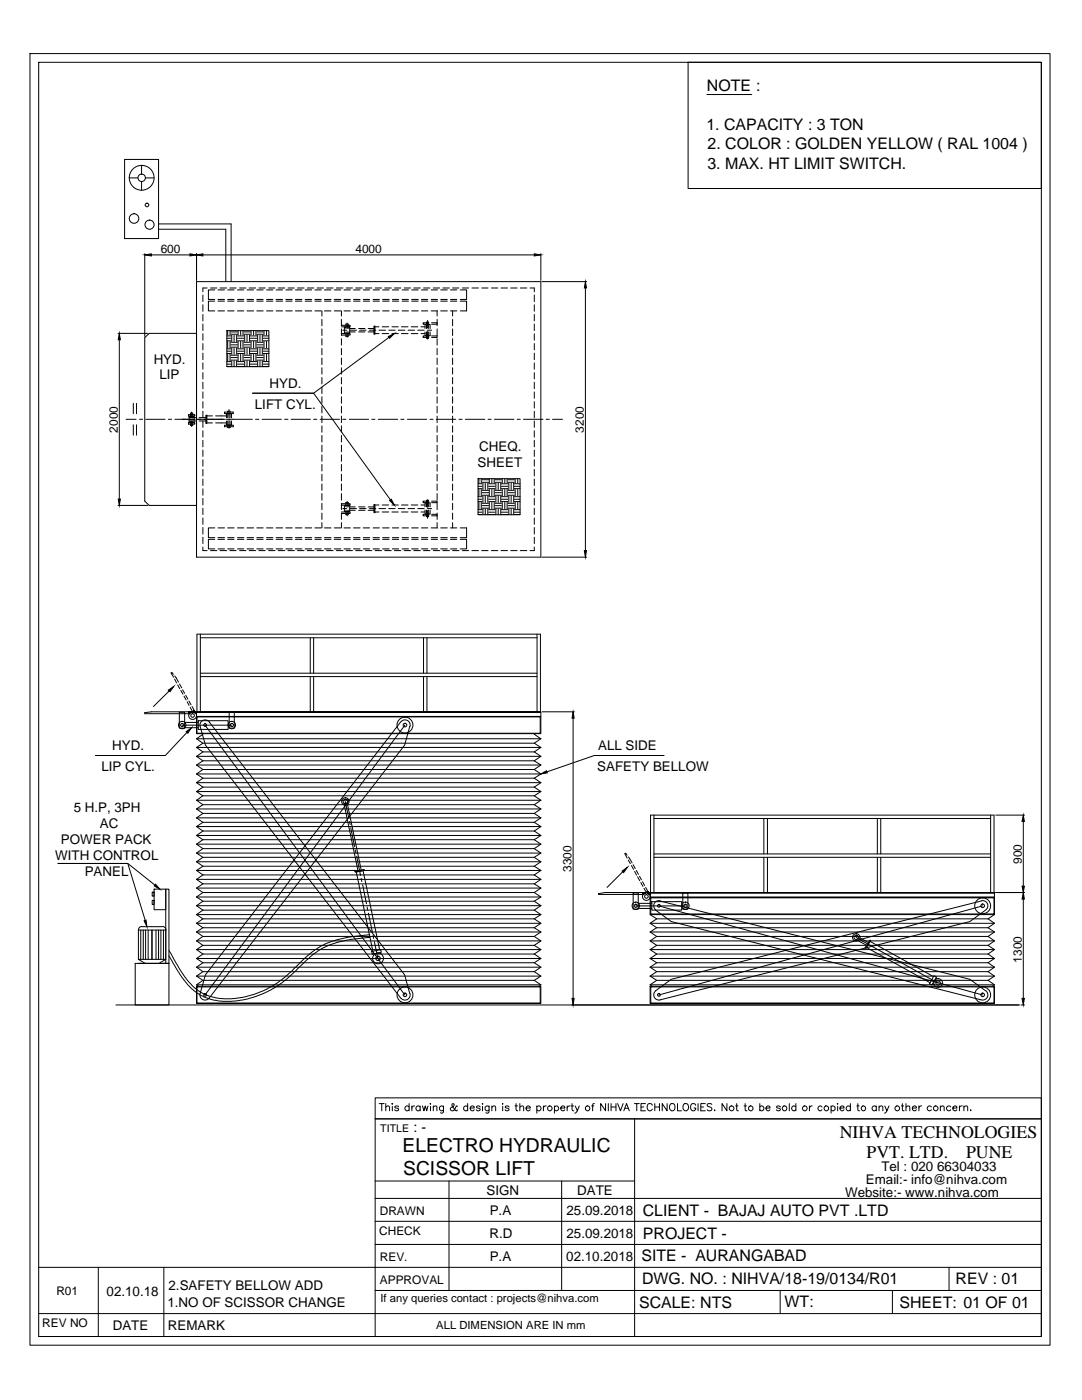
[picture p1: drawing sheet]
<svg xmlns="http://www.w3.org/2000/svg" width="216mm" height="279mm" viewBox="0 0 216 279" stroke-linecap="round" stroke-linejoin="round" font-family="sans-serif">
<!-- layer: 0 -->
<g fill="none" stroke="#000" stroke-width=".2">
<path d="M6 10.7h203.5v257.8h-203.5zM7.7 12.4h200.1v254.3h-200.1zM137.3 12.4h70.5v25.2h-70.5zM141.1 18.9h8.9M24.9 31.8h6.7v15.8h-6.7zM25.8 35.5h1.7M28.3 33v1.8M28.3 36.2v1.8M29 35.5h1.7M28.9 50.6v16.5M30.2 50.9h7.7M31.6 44.7h14.5v11.5"/>
<path d="M31.6 45.7h13.5v10.5M39.2 50.6v5.4M39.2 56.2h68.7v55h-68.7zM40.5 58.9v1.3M40.5 50.9h66.1M41.3 57.5h-.8v.7M42 57.5h1.3M42.9 57.9h-1.3v1.9h1.3M43.5 57.9h1.3M43.5 59.8h1.3M43.9 57.5h1.3M45.4 57.9h1.3"/>
<path d="M45.4 59.8h1.3M45.9 57.5h1.2M47.4 57.9h1.3M47.4 59.8h1.3M47.8 57.5h1.3M49.3 57.9h1.3M49.3 59.8h1.3M49.7 57.5h1.3M51.2 57.9h1.3M51.2 59.8h1.3M51.7 57.5h1.2M53.2 57.9h1.3"/>
<path d="M53.2 59.8h1.3M53.6 57.5h1.3M55.1 57.9h1.3M55.1 59.8h1.3M55.5 57.5h1.3M57 57.9h1.3M57 59.8h1.3M57.5 57.5h1.2M58.9 57.9h1.4M58.9 59.8h1.4M59.4 57.5h1.3M60.9 57.9h1.3"/>
<path d="M60.9 59.8h1.3M61.3 57.5h1.3M62.8 57.9h1.3M62.8 59.8h1.3M63.3 57.5h1.2M64.7 57.9h1.4M64.7 59.8h1.4M65.2 57.5h1.3M66.7 57.9h1.3M66.7 59.8h1.3M67.1 57.5h1.3M68.6 57.9h1.3"/>
<path d="M68.6 59.8h1.3M69.1 57.5h1.2M70.5 57.9h1.4M70.5 59.8h1.4M71 57.5h1.3M72.5 57.9h1.3M72.5 59.8h1.3M72.9 57.5h1.3M74.4 57.9h1.3M74.4 59.8h1.3M74.9 57.5h1.2M76.3 57.9h1.4"/>
<path d="M76.3 59.8h1.4M76.8 57.5h1.3M78.3 57.9h1.3M78.3 59.8h1.3M78.7 57.5h1.3M80.2 57.9h1.3M80.2 59.8h1.3M80.7 57.5h1.2M82.1 57.9h1.4M82.1 59.8h1.4M82.6 57.5h1.3M84.1 57.9h1.3"/>
<path d="M84.1 59.8h1.3M84.5 57.5h1.3M86 57.9h1.3M86 59.8h1.3M86.5 57.5h1.2M87.9 57.9h1.4M87.9 59.8h1.4M88.4 57.5h1.3M89.9 57.9h1.3M89.9 59.8h1.3M90.3 57.5h1.3M91.8 57.9h1.3v1.9h-1.3"/>
<path d="M92.3 57.5h1.2M94.2 57.5h1.3M96.1 57.5h1.3M98.1 57.5h1.2M100 57.5h1.3M101.9 57.5h1.3M103.8 57.5h1.3M105.8 57.5h.8v.7M106.6 58.9v1.3M107.9 50.6v5.4M108.2 56.2h8.9M116.8 57.5v52.4"/>
<path d="M23.6 66.5h5.9M23.8 67.8v31.8M28.9 67.4l.9-.9h9.4v34.4h-9.4l-.9-.9zM40.5 60.8v1.3M40.5 62.8v1.2M40.5 64.7v1.3M40.5 66.6v1.3M40.5 68.6v1.2M40.5 70.5v1.3M40.5 72.4v1.3M40.5 74.4v1.2M40.5 76.3v1.3"/>
<path d="M40.5 78.2v1.3M42.9 60.1h-1.3v1.9h1.3M43.5 60.1h1.3M43.5 62h1.3M45.3 66h8.4v7.2h-8.4zM45.3 67h.8M45.3 67.5h.8M45.3 68h.8M45.3 70.6h.8M45.3 73.1h.8M45.3 70.1h.8M45.3 72.7h.8"/>
<path d="M45.3 69.6h.8M45.3 72.2h.8M45.4 60.1h1.3M45.4 62h1.3M45.4 66v.9M45.4 68.1v1.4M45.4 70.7v1.3M45.9 66v.9M45.9 68.1v1.4M45.9 70.7v1.3M46.1 66.2h1.3M46.1 66.7h1.3"/>
<path d="M46.1 69.3h1.3M46.1 71.9h1.3M46.1 68.8h1.3M46.1 71.4h1.3M46.1 68.3h1.3M46.1 70.9h1.3M46.2 66.9v1.2M46.2 69.5v1.2M46.2 72v1.2M46.7 66.9v1.2M46.7 69.5v1.2M46.7 72v1.2"/>
<path d="M47.2 66.9v1.2M47.2 69.5v1.2M47.2 72v1.2M47.4 60.1h1.3M47.4 62h1.3M47.4 67h1.3M47.4 67.5h1.3M47.4 68h1.3M47.4 70.6h1.3M47.4 73.1h1.3M47.4 70.1h1.3M47.4 72.7h1.3"/>
<path d="M47.4 69.6h1.3M47.4 72.2h1.3M47.5 66v.9M47.5 68.1v1.4M47.5 70.7v1.3M48 66v.9M48 68.1v1.4M48 70.7v1.3M48.5 66v.9M48.5 68.1v1.4M48.5 70.7v1.3M48.7 66.2h1.2"/>
<path d="M48.7 66.7h1.2M48.7 69.3h1.2M48.7 71.9h1.2M48.7 68.8h1.2M48.7 71.4h1.2M48.7 68.3h1.2M48.7 70.9h1.2M48.8 66.9v1.2M48.8 69.5v1.2M48.8 72v1.2M49.3 60.1h1.3M49.3 62h1.3"/>
<path d="M49.3 66.9v1.2M49.3 69.5v1.2M49.3 72v1.2M49.8 66.9v1.2M49.8 69.5v1.2M49.8 72v1.2M49.9 67h1.3M49.9 67.5h1.3M49.9 68h1.3M49.9 70.6h1.3M49.9 73.1h1.3M49.9 70.1h1.3"/>
<path d="M49.9 72.7h1.3M49.9 69.6h1.3M49.9 72.2h1.3M50.1 66v.9M50.1 68.1v1.4M50.1 70.7v1.3M50.6 66v.9M50.6 68.1v1.4M50.6 70.7v1.3M51.1 66v.9M51.1 68.1v1.4M51.1 70.7v1.3"/>
<path d="M51.2 60.1h1.3M51.2 62h1.3M51.2 66.2h1.3M51.2 66.7h1.3M51.2 69.3h1.3M51.2 71.9h1.3M51.2 68.8h1.3M51.2 71.4h1.3M51.2 68.3h1.3M51.2 70.9h1.3M51.4 66.9v1.2M51.4 69.5v1.2"/>
<path d="M51.4 72v1.2M51.9 66.9v1.2M51.9 69.5v1.2M51.9 72v1.2M52.3 66.9v1.2M52.3 69.5v1.2M52.3 72v1.2M52.5 67h1.2M52.5 67.5h1.2M52.5 68h1.2M52.5 70.6h1.2M52.5 73.1h1.2"/>
<path d="M52.5 70.1h1.2M52.5 72.7h1.2M52.5 69.6h1.2M52.5 72.2h1.2M52.7 66v.9M52.7 68.1v1.4M52.7 70.7v1.3M53.2 60.1h1.3M53.2 62h1.3M53.2 66v.9M53.2 68.1v1.4M53.2 70.7v1.3"/>
<path d="M55.1 60.1h1.3M55.1 62h1.3M57 60.1h1.3M57 62h1.3M58.9 60.1h1.4M58.9 62h1.4M60.9 60.1h1.3M60.9 62h1.3M62.8 60.1h1.3M62.8 62h1.3M64.2 62v1.1M64.2 63.7v1.3"/>
<path d="M64.2 65.6v1.4M64.2 67.6v1.3M64.2 69.5v1.3M64.2 71.4v1.4M64.2 73.4v1.3M64.2 75.3v1.3M64.2 77.2v1.4M64.2 79.2v1.3M64.7 60.1h1.4M64.7 62h1.4M66.7 60.1h1.3M66.7 62h1.3"/>
<path d="M68.1 64.9h1.8v.3h-1.8M68.1 66.6h1.8v.3h-1.8M68.1 62v1.1M68.1 63.7v1.3M68.1 65.6v1.4M68.1 67.6v1.3M68.1 69.5v1.3M68.1 71.4v1.4M68.1 73.4v1.3M68.1 75.3v1.3M68.1 77.2v1.4M68.1 79.2v1.3"/>
<path d="M68.4 65.9h.8M68.6 60.1h1.3M68.6 62h1.3M68.7 65.3h1.1v1.2h-1.1zM69 65.6v-.9h.5v.9M69 66.2v.9h.5v-.9M69.3 64.5v1.1M69.3 66.2v1.1M69.8 66.2h1.1M69.8 65.6h1.1M69.8 65.9h1.3M70.5 60.1h1.4"/>
<path d="M70.5 62h1.4M71.6 66.2h1.2M71.6 65.6h1.2M71.8 65.9h1.2M72.5 60.1h1.3M72.5 62h1.3M73.5 66.2h1.1M73.5 65.6h1.1M73.7 65.9h1.3M74.4 60.1h1.3M74.4 62h1.3M74.6 65.1h.2v1.6h-.2z"/>
<path d="M74.8 65.2h.8M74.8 66.6h.8M75.6 65.9h1.3M76.3 65.2h1.3M76.3 66.6h1.3M76.3 60.1h1.4M76.3 62h1.4M77.6 65.9h1.2M77.6 67.3l-15 11.2h-12.2h12.2l15.3 21.3M78.2 65.2h1.3M78.2 66.6h1.3M78.3 60.1h1.3"/>
<path d="M78.3 62h1.3M79.5 65.9h1.3M80.1 65.2h1.3M80.1 66.6h1.3M80.2 60.1h1.3M80.2 62h1.3M81.4 65.9h1.3M82.1 65.2h1.3M82.1 66.6h1.3M82.1 60.1h1.4M82.1 62h1.4M83.4 65.9h1.2"/>
<path d="M84 65.2h.8M84 66.6h.8M84.1 60.1h1.3M84.1 62h1.3M84.8 65.6v-.8h1v.8M84.8 66.2v.8h1v-.8M85.1 65.6v-1.3h.4v1.3M85.1 66.2v1.3h.4v-1.3M85.3 65.9h.8M85.3 64v1.5M85.3 66.2v1.5M85.5 64.4h-1.1v.3h1.1"/>
<path d="M85.5 67h-1.1v.3h1.1M86 60.1h1.3M86 62h1.3M86.1 64.4h1.1v.3h-1.1M86.1 67h1.1v.3h-1.1M87.2 62v1.1M87.2 63.7v1.3M87.2 65.6v1.4M87.2 67.6v1.3M87.2 69.5v1.3M87.2 71.4v1.4M87.2 73.4v1.3"/>
<path d="M87.2 75.3v1.3M87.2 77.2v1.4M87.2 79.2v1.3M87.9 60.1h1.4M87.9 62h1.4M89.9 60.1h1.3M89.9 62h1.3M90.3 62v1.1M90.3 63.7v1.3M90.3 65.6v1.4M90.3 67.6v1.3M90.3 69.5v1.3"/>
<path d="M90.3 71.4v1.4M90.3 73.4v1.3M90.3 75.3v1.3M90.3 77.2v1.4M90.3 79.2v1.3M91.8 60.1h1.3v1.9h-1.3M106.6 60.8v1.3M106.6 62.8v1.2M106.6 64.7v1.3M106.6 66.6v1.3M106.6 68.6v1.2M106.6 70.5v1.3"/>
<path d="M106.6 72.4v1.3M106.6 74.4v1.2M106.6 76.3v1.3M106.6 78.2v1.3M25.2 83.7h1.9M26.6 80.5v2.1M26.6 84.8v2.1M27.2 80.5v2.1M27.2 84.8v2.1M27.8 83.7h.7M29.1 83.7h3.8M33.6 83.7h.7"/>
<path d="M34.9 83.7h4.1M37.6 82.7h1.3v.3h-1.3zM37.6 84.4h1.3v.3h-1.3zM37.7 83.1h1v1.2h-1zM37.7 84h1.4M37.7 83.3h1.4M38 83.4v-.9h.5v.9M38 84v.9h.5v-.9M38.2 82.2v1.1M38.2 84v1.1M39.2 83.7h5.8M39.7 84h1.4"/>
<path d="M39.7 83.3h1.4M40.5 80.2v1.2M40.5 82.1v1.3M40.5 84v1.3M40.5 86v1.2M40.5 87.9v1.3M40.5 89.8v1.3M40.5 91.8v1.2M40.5 93.7v1.3M40.5 95.6v1.3M40.5 97.6v1.2M40.5 99.5v1.3"/>
<path d="M41.1 82.9h.2v1.6h-.2zM41.3 83h1.1M41.3 84.4h1.1M43 83h2.2M43 84.4h2.2M44.8 82.2h1.7v.3h-1.7zM44.8 84.9h1.7v.3h-1.7zM44.8 82.2v.3M44.8 84.9v.3M45.2 83.4v-.8h1v.8M45.2 84v.8h1v-.8M45.2 83.7h5.1"/>
<path d="M45.4 83.4v-1.3h.5v1.3M45.4 84v1.3h.5v-1.3M45.7 81.7v1.6M45.7 83.9v1.6M51 83.7h.7M52.3 83.7h3.8M56.8 83.7h.7M58.1 83.7h3.8M62.6 83.7h.6M63.9 83.7h3.8M64.2 81.1v1.3M64.2 83v1.4"/>
<path d="M64.2 85v1.3M64.2 86.9v1.3M64.2 88.8v1.4M64.2 90.8v1.3M64.2 92.7v1.3M64.2 94.6v1.4M64.2 96.6v1.3M64.2 98.5v1.3M68.1 81.1v1.3M68.1 83v1.4M68.1 85v1.3M68.1 86.9v1.3"/>
<path d="M68.1 88.8v1.4M68.1 90.8v1.3M68.1 92.7v1.3M68.1 94.6v1.4M68.1 96.6v1.3M68.1 98.5v1.3M68.4 83.7h.6M69.7 83.7h3.8M74.2 83.7h.6M75.5 83.7h3.8M80 83.7h.6M81.3 83.7h3.8"/>
<path d="M85.3 99.7v1.5M85.8 83.7h.6M87.1 83.7h3.8M87.2 81.1v1.3M87.2 83v1.4M87.2 85v1.3M87.2 86.9v1.3M87.2 88.8v1.4M87.2 90.8v1.3M87.2 92.7v1.3M87.2 94.6v1.4M87.2 96.6v1.3"/>
<path d="M87.2 98.5v1.3M90.3 81.1v1.3M90.3 83v1.4M90.3 85v1.3M90.3 86.9v1.3M90.3 88.8v1.4M90.3 90.8v1.3M90.3 92.7v1.3M90.3 94.6v1.4M90.3 96.6v1.3M90.3 98.5v1.3M91.6 83.7h.6"/>
<path d="M92.9 83.7h3.8M95.4 95.5h8.4v7.2h-8.4zM95.4 97.5h.8M95.4 97.1h.8M95.4 99.6h.8M95.4 96.5h.8M95.4 99.1h.8M95.6 95.5v.9M95.6 97.7v1.3M96 95.5v.9M96 97.7v1.3M96.2 96.3h1.3"/>
<path d="M96.2 98.8h1.3M96.2 95.7h1.3M96.2 98.3h1.3M96.2 97.9h1.3M96.4 96.4v1.3M96.4 99v1.3M96.8 96.4v1.3M96.8 99v1.3M97.3 96.4v1.3M97.3 99v1.3M97.4 83.7h.6M97.5 97.5h1.3"/>
<path d="M97.5 97.1h1.3M97.5 99.6h1.3M97.5 96.5h1.3M97.5 99.1h1.3M97.6 95.5v.9M97.6 97.7v1.3M98.1 95.5v.9M98.1 97.7v1.3M98.6 95.5v.9M98.6 97.7v1.3M98.7 83.7h3.8M98.8 96.3h1.2"/>
<path d="M98.8 98.8h1.2M98.8 95.7h1.2M98.8 98.3h1.2M98.8 97.9h1.2M98.9 96.4v1.3M98.9 99v1.3M99.4 96.4v1.3M99.4 99v1.3M99.9 96.4v1.3M99.9 99v1.3M100 97.5h1.4M100 97.1h1.4"/>
<path d="M100 99.6h1.4M100 96.5h1.4M100 99.1h1.4M100.2 95.5v.9M100.2 97.7v1.3M100.7 95.5v.9M100.7 97.7v1.3M101.2 95.5v.9M101.2 97.7v1.3M101.4 96.3h1.2M101.4 98.8h1.2M101.4 95.7h1.2"/>
<path d="M101.4 98.3h1.2M101.4 97.9h1.2M101.5 96.4v1.3M101.5 99v1.3M102 96.4v1.3M102 99v1.3M102.5 96.4v1.3M102.5 99v1.3M102.6 97.5h1.2M102.6 97.1h1.2M102.6 99.6h1.2M102.6 96.5h1.2"/>
<path d="M102.6 99.1h1.2M102.8 95.5v.9M102.8 97.7v1.3M103.2 83.7h.6M103.3 95.5v.9M103.3 97.7v1.3M104.5 83.7h3.8M106.6 80.2v1.2M106.6 82.1v1.3M106.6 84v1.3M106.6 86v1.2M106.6 87.9v1.3"/>
<path d="M106.6 89.8v1.3M106.6 91.8v1.2M106.6 93.7v1.3M106.6 95.6v1.3M106.6 97.6v1.2M106.6 99.5v1.3M109 83.7h.6M110.3 83.7h1.9M23.6 100.9h5.9M40.5 101.4v1.3M40.5 103.4v1.2M40.5 105.3v1.3"/>
<path d="M40.5 107.2v1.3M40.5 109.2v.7h.8M42 109.9h1.3M42.9 107.6h-1.3v1.9h1.3M42.9 105.4h-1.3v1.9h1.3M43.5 109.5h1.3M43.5 107.6h1.3M43.5 107.3h1.3M43.5 105.4h1.3M43.9 109.9h1.3M45.4 109.5h1.3M45.4 107.6h1.3"/>
<path d="M45.4 107.3h1.3M45.4 105.4h1.3M45.9 109.9h1.2M47.4 109.5h1.3M47.4 107.6h1.3M47.4 107.3h1.3M47.4 105.4h1.3M47.8 109.9h1.3M49.3 109.5h1.3M49.3 107.6h1.3M49.3 107.3h1.3M49.3 105.4h1.3"/>
<path d="M49.7 109.9h1.3M51.2 109.5h1.3M51.2 107.6h1.3M51.2 107.3h1.3M51.2 105.4h1.3M51.7 109.9h1.2M53.2 109.5h1.3M53.2 107.6h1.3M53.2 107.3h1.3M53.2 105.4h1.3M53.6 109.9h1.3M55.1 109.5h1.3"/>
<path d="M55.1 107.6h1.3M55.1 107.3h1.3M55.1 105.4h1.3M55.5 109.9h1.3M57 109.5h1.3M57 107.6h1.3M57 107.3h1.3M57 105.4h1.3M57.5 109.9h1.2M58.9 109.5h1.4M58.9 107.6h1.4M58.9 107.3h1.4"/>
<path d="M58.9 105.4h1.4M59.4 109.9h1.3M60.9 109.5h1.3M60.9 107.6h1.3M60.9 107.3h1.3M60.9 105.4h1.3M61.3 109.9h1.3M62.8 109.5h1.3M62.8 107.6h1.3M62.8 107.3h1.3M62.8 105.4h1.3M63.3 109.9h1.2"/>
<path d="M64.2 100.4v1.3M64.2 102.4v1.3M64.2 104.3v1.1M64.7 109.5h1.4M64.7 107.6h1.4M64.7 107.3h1.4M64.7 105.4h1.4M65.2 109.9h1.3M66.7 109.5h1.3M66.7 107.6h1.3M66.7 107.3h1.3M66.7 105.4h1.3"/>
<path d="M67.1 109.9h1.3M68.1 102.2h1.8v.3h-1.8M68.1 100.5h1.8v.3h-1.8M68.1 100.4v1.3M68.1 102.4v1.3M68.1 104.3v1.1M68.4 101.5h.8M68.6 109.5h1.3M68.6 107.6h1.3M68.6 107.3h1.3M68.6 105.4h1.3M68.7 100.9h1.1v1.2h-1.1z"/>
<path d="M69 101.2v-.9h.5v.9M69 101.8v.9h.5v-.9M69.1 109.9h1.2M69.3 100.1v1.1M69.3 101.8v1.1M69.8 101.2h1.1M69.8 101.8h1.1M69.8 101.5h1.3M70.5 109.5h1.4M70.5 107.6h1.4M70.5 107.3h1.4M70.5 105.4h1.4"/>
<path d="M71 109.9h1.3M71.6 101.2h1.2M71.6 101.8h1.2M71.8 101.5h1.2M72.5 109.5h1.3M72.5 107.6h1.3M72.5 107.3h1.3M72.5 105.4h1.3M72.9 109.9h1.3M73.5 101.2h1.1M73.5 101.8h1.1M73.7 101.5h1.3"/>
<path d="M74.4 109.5h1.3M74.4 107.6h1.3M74.4 107.3h1.3M74.4 105.4h1.3M74.6 100.7h.2v1.6h-.2zM74.8 102.2h.8M74.8 100.8h.8M74.9 109.9h1.2M75.6 101.5h1.3M76.3 102.2h1.3M76.3 100.8h1.3M76.3 109.5h1.4"/>
<path d="M76.3 107.6h1.4M76.3 107.3h1.4M76.3 105.4h1.4M76.8 109.9h1.3M77.6 101.5h1.2M78.2 102.2h1.3M78.2 100.8h1.3M78.3 109.5h1.3M78.3 107.6h1.3M78.3 107.3h1.3M78.3 105.4h1.3M78.7 109.9h1.3"/>
<path d="M79.5 101.5h1.3M80.1 102.2h1.3M80.1 100.8h1.3M80.2 109.5h1.3M80.2 107.6h1.3M80.2 107.3h1.3M80.2 105.4h1.3M80.7 109.9h1.2M81.4 101.5h1.3M82.1 102.2h1.3M82.1 100.8h1.3M82.1 109.5h1.4"/>
<path d="M82.1 107.6h1.4M82.1 107.3h1.4M82.1 105.4h1.4M82.6 109.9h1.3M83.4 101.5h1.2M84 102.2h.8M84 100.8h.8M84.1 109.5h1.3M84.1 107.6h1.3M84.1 107.3h1.3M84.1 105.4h1.3M84.5 109.9h1.3"/>
<path d="M84.8 101.8v.8h1v-.8M84.8 101.2v-.8h1v.8M85.1 101.2v-1.3h.4v1.3M85.1 101.8v1.3h.4v-1.3M85.3 101.5h.8M85.3 101.9v1.5M85.5 102.6h-1.1v.3h1.1M85.5 100h-1.1v.3h1.1M86 109.5h1.3M86 107.6h1.3M86 107.3h1.3M86 105.4h1.3"/>
<path d="M86.1 102.6h1.1v.3h-1.1M86.1 100h1.1v.3h-1.1M86.5 109.9h1.2M87.2 100.4v1.3M87.2 102.4v1.3M87.2 104.3v1.1M87.9 109.5h1.4M87.9 107.6h1.4M87.9 107.3h1.4M87.9 105.4h1.4M88.4 109.9h1.3M89.9 109.5h1.3"/>
<path d="M89.9 107.6h1.3M89.9 107.3h1.3M89.9 105.4h1.3M90.3 109.9h1.3M90.3 100.4v1.3M90.3 102.4v1.3M90.3 104.3v1.1M91.8 107.6h1.3v1.9h-1.3M91.8 105.4h1.3v1.9h-1.3M92.3 109.9h1.2M94.2 109.9h1.3M95.4 100.1h.8"/>
<path d="M95.4 102.7h.8M95.4 102.2h.8M95.4 101.7h.8M95.6 100.3v1.2M96 100.3v1.2M96.1 109.9h1.3M96.2 101.4h1.3M96.2 100.9h1.3M96.2 100.4h1.3M96.4 101.5v1.2M96.8 101.5v1.2M97.3 101.5v1.2"/>
<path d="M97.5 100.1h1.3M97.5 102.7h1.3M97.5 102.2h1.3M97.5 101.7h1.3M97.6 100.3v1.2M98.1 109.9h1.2M98.1 100.3v1.2M98.6 100.3v1.2M98.8 101.4h1.2M98.8 100.9h1.2M98.8 100.4h1.2M98.9 101.5v1.2"/>
<path d="M99.4 101.5v1.2M99.9 101.5v1.2M100 109.9h1.3M100 100.1h1.4M100 102.7h1.4M100 102.2h1.4M100 101.7h1.4M100.2 100.3v1.2M100.7 100.3v1.2M101.2 100.3v1.2M101.4 101.4h1.2M101.4 100.9h1.2"/>
<path d="M101.4 100.4h1.2M101.5 101.5v1.2M101.9 109.9h1.3M102 101.5v1.2M102.5 101.5v1.2M102.6 100.1h1.2M102.6 102.7h1.2M102.6 102.2h1.2M102.6 101.7h1.2M102.8 100.3v1.2M103.3 100.3v1.2M103.8 109.9h1.3"/>
<path d="M106.6 101.4v1.3M106.6 103.4v1.2M106.6 105.3v1.3M106.6 107.2v1.3M106.6 109.2v.7h-.8M108.2 111.2h8.9M33.8 137.9l-3.2 3.1M34.6 134.6l-.3-.4-.2 .1 .5 .9M34.9 134.9l.7 1.2M34.9 135.5l.3 .8M35.4 136.7l.5 .7M35.8 136.5l.5 .8"/>
<path d="M36.1 137.8l.4 .7M36.4 137.7l.4 .7M36.7 138.9l.4 .8M37.1 138.8l.4 .7M37.7 139.9l.4 .8M40 126.6v15.5M40 127.3h67.2M40 134.4h67.2M40 135h67.2M61.9 127.3v7.1M61.9 135v7.1M62.6 127.3v7.1"/>
<path d="M62.6 135v7.1M84.5 127.3v7.1M84.5 135v7.1M85.2 127.3v7.1M85.2 135v7.1M107.2 126.6v15.5M35.8 142.1h1v3.2h-1zM36.3 144.7h9.9M36.8 145.2h2.8M36.8 144.2h2.8M37.3 146.2l-4.3 4.6h-14M37.4 140.1l.3 .7"/>
<path d="M37.7 142.1h.1M37.7 142.1h.2zM37.7 142.2l.2-.1zM37.7 142.3l.3-.2zM37.7 142.4h.1M37.7 142.1v.3M37.8 142.3l-.1 .1M37.8 142.4h-.1M37.9 141.2l.6 .9M38 142.1h.2h-.2M38.1 142.1h.1zM38.1 142.1h.1"/>
<path d="M38.1 142.1l-.4 .2M38.1 142.1h-.1M38.1 142.1l-.2 .1M38.2 142.1h.2M38.3 141l.5 .8M38.4 142.1h.1M38.5 142.1h.1M38.6 142.1h-8.4l-1.3 .1v.2h8.8M38.6 142.1l-.1-.1 .4 .1M38.7 141.9l.2 .2M38.7 142.1l.3 .1M38.7 141.9h.1z"/>
<path d="M38.8 141.8l-.1 .1M38.8 141.8l-.3 .3M38.8 142.1l.2 .1zM38.8 142.2h.2h-.2M38.9 142.2h.1h-.1M38.9 142.2h.1M39 142.2h.1M39 142.3h.1M39 142.3l.1 .1M39.2 143h68.7v3.4h-68.7zM39.2 142.1h68.7v.9h-68.7zM39.2 142.1h68.7z"/>
<path d="M39.2 154.5l1.3 .8M39.2 156.2l1.3 .9M39.2 158l1.3 .8M39.2 159.7l1.3 .9M39.2 147.4l1.3 .9M39.2 149.2l1.3 .9M39.2 150.9l1.3 .9M39.2 152.7l1.3 .9M39.2 147.4h68.7M39.2 149.2h68.7M39.2 150.9h68.7M39.2 152.7h68.7"/>
<path d="M39.2 154.5h68.7M39.2 156.2h68.7M39.2 158h68.7M39.2 159.7h68.7M39.3 143.1h68.5v3.2h-68.5zM39.3 142.1v-15.5h68.5v15.5M39.6 143.8h5.9v1.8h-5.9zM39.9 145a1.03 1.03 0 0 1 .6-1.2 1.03 1.03 0 0 1 1.3 .3l38.9 50.4 1.1 3.8M39.9 145l1.1 3.7 38.9 50.5M40.5 155.3l-1.3 .9M40.5 157.1l-1.3 .9M40.5 158.8l-1.3 .9"/>
<path d="M40.5 146.5l-1.3 .9M40.5 148.3l-1.3 .9M40.5 150.1l-1.3 .8M40.5 151.8l-1.3 .9M40.5 153.6l-1.3 .9M40.5 148.3h66.1M40.5 150.1h66.1M40.5 151.8h66.1M40.5 153.6h66.1M40.5 155.3h66.1M40.5 157.1h66.1M40.5 158.8h66.1"/>
<path d="M40.9 144.7l39.9 53.9M45.7 142.1h1.1v3.2h-1.1zM68.9 160l.7 3.3M69.1 159.6h.1M79.9 144.1l-38.9 50.4-1.1 3.8M80 144.1a1.04 1.04 0 0 1 1.3-.3 1.04 1.04 0 0 1 .5 1.2M80.8 144.7l-39.9 53.9M81.8 145l-1.1 3.7-38.9 50.5a1.04 1.04 0 0 1-1.3 .3 1.04 1.04 0 0 1-.6-1.2M106.6 155.3l1.3 .9M106.6 157.1l1.3 .9M106.6 158.8l1.3 .9M106.6 148.3l1.3 .9"/>
<path d="M106.6 150.1l1.3 .8M106.6 151.8l1.3 .9M106.6 153.6l1.3 .9M106.8 146.4l-.2 .1 1.3 .9M107.9 154.5l-1.3 .8M107.9 156.2l-1.3 .9M107.9 158l-1.3 .8M107.9 159.7l-1.3 .9M107.9 147.4l-1.3 .9M107.9 149.2l-1.3 .9M107.9 150.9l-1.3 .9M107.9 152.7l-1.3 .9"/>
<path d="M108.2 142.1h6.4M114.4 143.3v55.9M132.5 150.8h-13.9l-9.5 3.2M30.4 178h.3v.8h-.3zM30.4 179.7h.3v.8h-.3zM30.7 177.4h2.4v4.2h-2.4zM30.9 176.6l-5.4-4.3h-13.9h13.9l3.5 11.4M33.1 177.4h.6v14.9h-.6zM39.2 168.5l1.3 .9M39.2 170.3l1.3 .8M39.2 172l1.3 .9M39.2 173.7l1.3 .9"/>
<path d="M39.2 175.5l1.3 .9M39.2 177.2l1.3 .9M39.2 179l1.3 .9M39.2 161.4l1.3 .9M39.2 163.2l1.3 .9M39.2 165l1.3 .8M39.2 166.7l1.3 .9M39.2 161.4h68.7M39.2 163.2h68.7M39.2 165h68.7M39.2 166.7h68.7M39.2 168.5h68.7"/>
<path d="M39.2 170.3h68.7M39.2 172h68.7M39.2 173.7h68.7M39.2 175.5h68.7M39.2 177.2h68.7M39.2 179h68.7M40.5 169.4l-1.3 .9M40.5 171.1l-1.3 .9M40.5 172.9l-1.3 .8M40.5 174.6l-1.3 .9M40.5 176.4l-1.3 .8M40.5 178.1l-1.3 .9"/>
<path d="M40.5 179.9l-1.3 .8M40.5 160.6l-1.3 .8M40.5 162.3l-1.3 .9M40.5 164.1l-1.3 .9M40.5 165.8l-1.3 .9M40.5 167.6l-1.3 .9M40.5 178.1h66.1M40.5 171.1h66.1M40.5 160.6h66.1M40.5 162.3h66.1M40.5 164.1h66.1M40.5 165.8h66.1"/>
<path d="M40.5 167.6h66.1M40.5 169.4h66.1M40.5 172.9h66.1M40.5 174.6h66.1M40.5 176.4h66.1M40.5 179.9h66.1M68.6 160.3l2.8 13.5M69.3 160.2l2.8 13.4M69.7 163.9l.2 .7M70 165.2l.8 3.8M70.8 173.9l1.9-.4v.2l-1.8 .4zM70.9 169.6l.1 .7"/>
<path d="M71.2 170.9l.7 3.8M72.1 175.3l.1 .6M72.4 176.6l.7 3.8M106.6 169.4l1.3 .9M106.6 171.1l1.3 .9M106.6 172.9l1.3 .8M106.6 174.6l1.3 .9M106.6 176.4l1.3 .8M106.6 178.1l1.3 .9M106.6 179.9l1.3 .8M106.6 160.6l1.3 .8M106.6 162.3l1.3 .9"/>
<path d="M106.6 164.1l1.3 .9M106.6 165.8l1.3 .9M106.6 167.6l1.3 .9M107.9 168.5l-1.3 .9M107.9 170.3l-1.3 .8M107.9 172l-1.3 .9M107.9 173.7l-1.3 .9M107.9 175.5l-1.3 .9M107.9 177.2l-1.3 .9M107.9 179l-1.3 .9M107.9 161.4l-1.3 .9M107.9 163.2l-1.3 .9"/>
<path d="M107.9 165l-1.3 .8M107.9 166.7l-1.3 .9M124.3 174l-3.2 3.1M125.1 170.7l-.2-.4-.2 .1 .5 .9M125.4 171.6l.4 .8M125.4 171l.7 1.2M126 172.7l.4 .8M126.3 178.2h1.1v3.2h-1.1zM126.3 172.6l.5 .7M126.6 173.9l.4 .8M127 173.7l.4 .8M127.2 175l.4 .8"/>
<path d="M127.6 174.9l.4 .7M127.9 176.1l.4 .8M128.2 176l.4 .7M128.3 178.1h.1M128.3 178.5h.1M128.3 178.1v.4M128.3 178.2h.1M128.3 178.4v.1M128.4 178.1l-.1 .2zM128.4 178.4l-.1 .1 .3-.4-.3 .4M128.4 178.4l-.1 .1M128.5 178.1l-.2 .2z"/>
<path d="M128.5 178.1l-.2 .3zM128.5 177.3l.5 .8M128.5 178.3l.2-.2zM128.6 178.2l.1-.1zM128.6 178.1l-.2 .2M128.6 178.1l-.1 .2M128.7 178.2h.1M128.8 178.2h.1M128.8 178.1h.1M128.8 177.1l.5 .9M129 178.1h.1M129 178.1l.5 .2z"/>
<path d="M129 178.1l.5 .2M129 178.1l.4 .1M129 178.1l.5 .1zM129.1 178l.3 .2zM129.1 178.1l.3 .1zM129.1 178.1h-8.4l-1.3 .2v.2h8.9M129.1 178l.3 .1M129.2 178l.2 .1-.2-.1M129.2 178h.1zM129.2 178.2l.3 .1M129.3 178h.1M129.3 178.2l.2 .1"/>
<path d="M129.3 178l-.3 .1M129.3 178.3h.2M129.4 178.3h.1M129.5 178.3h.1M129.5 178.3l.1 .1M129.6 178.4v.1M129.6 178.5h.1M129.7 179.1h68.7v3.4h-68.7zM129.7 178.2h68.7v.9h-68.7zM129.7 178.1l68.7 .1zM129.8 178.1v-15.4h68.5v15.4M129.9 179.2h68.4v3.2h-68.4z"/>
<path d="M130.1 179.9h5.9v1.7h-5.9zM130.5 162.7v15.4M130.5 163.4h67.2M130.5 170.4h67.2M130.5 171.1h67.2M131.7 179.8l61.8 15.6 3.2 2.3M131.8 179.8a1.07 1.07 0 0 0-1.3 .5 1.07 1.07 0 0 0 .3 1.3l3.2 2.3 61.8 15.6M136.2 178.2h1.1v3.2h-1.1zM152.4 163.4v7M152.4 171.1v7M153.1 163.4v7M153.1 171.1v7"/>
<path d="M175.1 163.4v7M175.1 171.1v7M175.7 163.4v7M175.7 171.1v7M195.8 179.8l-61.8 15.6-3.2 2.3M195.8 179.8a1.04 1.04 0 0 1 1.2 .5 1.04 1.04 0 0 1-.3 1.3M197.7 162.7v15.4M198.7 178.1h5.7M198.7 162.7h5.7M204.2 163.9v13M204.2 179.4v19.8M27 192.3h6.7v8.3h-6.7z"/>
<path d="M27.6 192.3h5.5M27.6 185.6v5.9M27.6 185.6h5.5v5.9M27.6 191.5h5.5M27.6 191.5l1.4 .8M28.1 185.6v5.9M28.3 184.9h4.1M28.3 184.9a.7 .7 0 0 0-.7 .7M28.6 185.6v5.9M29.1 185.6v5.9M29.6 185.6v5.9M30.3 185.6v5.9"/>
<path d="M31.1 185.6v5.9M31.6 185.6v5.9M32.1 185.6v5.9M32.4 184.9a.7 .7 0 0 1 .7 .7M32.6 185.6v5.9M33.1 191.5l-1.4 .8M39.2 196.8h68.7v3.5h-68.7zM39.2 182.5l1.3 .9M39.2 184.3l1.3 .9M39.2 186l1.3 .9M39.2 187.8l1.3 .9M39.2 189.5l1.3 .9"/>
<path d="M39.2 191.3l1.3 .8M39.2 193l1.3 .9M39.2 194.8l1.3 .9M39.2 196.5l.4 .3M39.2 180.7l1.3 .9M39.2 180.7h68.7M39.2 182.5h68.7M39.2 184.3h68.7M39.2 186h68.7M39.2 187.8h68.7M39.2 189.5h68.7M39.2 191.3h68.7"/>
<path d="M39.2 193h68.7M39.2 194.8h68.7M39.2 196.5h68.7M39.3 197h68.5v3.2h-68.5zM40.5 183.4l-1.3 .9M40.5 185.2l-1.3 .8M40.5 186.9l-1.3 .9M40.5 188.7l-1.3 .8M40.5 190.4l-1.3 .9M40.5 192.1l-1.3 .9M40.5 193.9l-1.3 .9M40.5 195.7l-1.3 .8"/>
<path d="M40.5 181.6l-1.3 .9M40.5 181.6h66.1M40.5 183.4h66.1M40.5 185.2h66.1M40.5 186.9h66.1M40.5 188.7h66.1M40.5 190.4h66.1M40.5 192.1h66.1M40.5 193.9h66.1M40.5 195.7h66.1M73.3 181l.1 .6M73.5 182.2l.8 3.8"/>
<path d="M73.7 186.5l-4.1 .5-2.6 .6-2.1 .8-2.8 1.7-5.2 4.9-2.4 1.7-1.9 1-1.7 .7-2.2 .6-2 .3-3.3-.1-2.2-.6-2-1.2-1.5-1.4-1.3-1.7-2.7-4.6M73.8 187.1l-4.5 .5-2.3 .6-2.5 .9-2.6 1.8-4.4 4.2-2.8 2.1-1.9 1-2.1 .8-2.3 .6-1.6 .2h-2.3l-1.7-.2-2-.6-1.5-.9-1.9-1.6-1.1-1.4-2.6-4.4M74.2 189.9l1.8-.4 .1 .6-1.8 .3zM74.4 186.7l.2 .6M74.7 187.9l.7 3.4M75.7 189.6l-3.3-15.8-1.3 .2 3.3 15.8M81.8 198.3a1.04 1.04 0 0 1-.5 1.2 1.04 1.04 0 0 1-1.3-.3M106.6 183.4l1.3 .9M106.6 185.2l1.3 .8M106.6 186.9l1.3 .9M106.6 188.7l1.3 .8M106.6 190.4l1.3 .9"/>
<path d="M106.6 192.1l1.3 .9M106.6 193.9l1.3 .9M106.6 195.7l1.3 .8M106.6 181.6l1.3 .9M107.9 182.5l-1.3 .9M107.9 184.3l-1.3 .9M107.9 186l-1.3 .9M107.9 187.8l-1.3 .9M107.9 189.5l-1.3 .9M107.9 191.3l-1.3 .8M107.9 193l-1.3 .9M107.9 194.8l-1.3 .9"/>
<path d="M107.9 196.5l-.4 .3M107.9 180.7l-1.3 .9M126.8 180.8h10M127.4 181.3h2.7M127.4 180.3h2.7M129.7 196.8h68.7v3.5h-68.7zM129.7 182.5l1.3 .9M129.7 184.3l1.3 .9M129.7 186l1.3 .9M129.7 187.8l1.3 .9M129.7 189.5l1.3 .9M129.7 191.3l1.3 .8"/>
<path d="M129.7 193l1.3 .9M129.7 194.8l1.3 .9M129.7 196.5l.4 .3M129.7 184.3h68.7M129.7 186h68.7M129.7 187.8h68.7M129.7 189.5h68.7M129.7 191.3h68.7M129.7 193h68.7M129.7 194.8h68.7M129.7 196.5h68.7M129.9 197h68.4v3.2h-68.4z"/>
<path d="M130.9 197.7a1.04 1.04 0 0 0-.4 1.3 1.04 1.04 0 0 0 1.3 .6M131 183.4l-1.3 .9M131 185.2l-1.3 .8M131 186.9l-1.3 .9M131 188.7l-1.3 .8M131 190.4l-1.3 .9M131 192.1l-1.3 .9M131 193.9l-1.3 .9M131 195.7l-1.3 .8M131 183.4h66.2M131 185.2h66.2M131 186.9h66.2"/>
<path d="M131 188.7h66.2M131 190.4h66.2M131 192.1h66.2M131 193.9h66.2M131 195.7h66.2M131.5 180.8l64.6 17.8M170.8 187.1l16.4 9.1M171.2 187.7l1.7 1M171.5 187.1l1.8 1M172.9 189.1l12.7 7M173.6 187.6l.2 .1-1 1.6-.2-.1zM173.7 187.9l12.5 7"/>
<path d="M186.1 196.4l.3 .1M186.4 194.7l.5 .3-1 1.6-.4-.3zM186.7 195.2l.3 .2M196.1 180.8l-64.6 17.8M196.7 181.6l-3.2 2.3-61.8 15.6M196.7 197.7a1.04 1.04 0 0 1 .3 1.3 1.04 1.04 0 0 1-1.2 .6M197.2 183.4l1.2 .9M197.2 185.2l1.2 .8M197.2 186.9l1.2 .9M197.2 188.7l1.2 .8M197.2 190.4l1.2 .9M197.2 192.1l1.2 .9"/>
<path d="M197.2 193.9l1.2 .9M197.2 195.7l1.2 .8M198.4 182.5l-1.2 .9M198.4 184.3l-1.2 .9M198.4 186l-1.2 .9M198.4 187.8l-1.2 .9M198.4 189.5l-1.2 .9M198.4 191.3l-1.2 .8M198.4 193l-1.2 .9M198.4 194.8l-1.2 .9M198.4 196.5l-.4 .3M23.1 200.6h180.4"/>
<path d="M74.9 219.1h132.9v4.2h-132.9zM203.7 200.6h.7M74.9 239.2h132.9M74.9 235.7h51.7M75.7 220.2h.9M76.2 220.2v1.5M77 221l.3-.3 .4 .1v.9M77 220.2v1.5M78.2 220.3h.2zM78.3 220.8v.9M79.5 220.9a.43 .43 0 0 0-.7 0l.2 .2 .5 .2v.2a.43 .43 0 0 1-.7 0M81.6 220.9a.47 .47 0 0 0-.7-.1 .47 .47 0 0 0 0 .7 .47 .47 0 0 0 .7 0"/>
<path d="M81.6 220.2v1.5M82.2 220.7v1M82.7 220.7l-.5 .2v.2M83.8 220.9a.47 .47 0 0 0-.7-.1 .47 .47 0 0 0 0 .7 .47 .47 0 0 0 .7 0M83.8 220.7v1M84.3 220.7l.3 1 .3-1 .2 1 .3-1M85.8 220.3h.2zM85.9 220.8v.9M86.5 221a.45 .45 0 0 1 .6-.2l.1 .9M86.5 220.7v1M88.5 220.7l-.1 1.3-.2 .2-.3-.1M88.5 220.9a.45 .45 0 0 0-.7 0 .45 .45 0 0 0 0 .6 .45 .45 0 0 0 .7 0"/>
<path d="M89.6 235.7v21.8M91.2 220.8l-.1-.1-.3 .6a.49 .49 0 0 1-.5 .4 .49 .49 0 0 1-.5-.4l.8-.7-.2-.4-.2 .2 .1 .4 .6 .8 .3 .1v-.2M93.3 220.9a.45 .45 0 0 0-.6 0 .45 .45 0 0 0 0 .6 .45 .45 0 0 0 .6 0M93.3 220.2v1.5M93.8 221.1h.8a.45 .45 0 0 0-.6-.4 .45 .45 0 0 0-.1 .8l.1 .1a.38 .38 0 0 0 .6-.1M95.8 220.9a.44 .44 0 0 0-.7 0l.6 .4 .1 .2a.44 .44 0 0 1-.7 0M96.3 220.2v.2zM96.3 220.8v.9M97.6 220.7l-.1 1.3-.2 .2-.3-.1M97.6 220.9a.45 .45 0 0 0-.7 0 .45 .45 0 0 0 0 .6 .45 .45 0 0 0 .7 0M98.1 221l.4-.3 .3 .1 .1 .9M98.1 220.7v1"/>
<path d="M100.3 220.2v.2zM100.3 220.8v.9M101.6 220.9a.44 .44 0 0 0-.8 0l.7 .4 .1 .2a.44 .44 0 0 1-.8 0M102.8 220.7h.5M103 220.2v1.2l.1 .2 .2 .1M103.7 221l.4-.3 .3 .1 .1 .9M103.7 220.2v1.5M105 221.1h.8a.46 .46 0 0 0-.5-.3 .46 .46 0 0 0-.4 .4 .46 .46 0 0 0 .4 .5l.5-.2M107.1 220.9a.47 .47 0 0 1 .7-.1 .47 .47 0 0 1 0 .7 .47 .47 0 0 1-.7 0M107.1 220.7v1.5M108.4 220.7v1M109 220.7l-.4 .1-.2 .3"/>
<path d="M110.6 220.9a.47 .47 0 0 1 .7-.1 .47 .47 0 0 1 0 .7 .47 .47 0 0 1-.7 0M110.6 220.7v1.5M111.9 221.1h.8a.45 .45 0 0 0-.6-.4 .45 .45 0 0 0-.2 .8l.2 .1a.41 .41 0 0 0 .6-.1M112.1 235.7v21.8M113.2 220.7v1M113.7 220.7l-.3 .1-.2 .3M113.9 220.7h.5M114.1 220.2v1.2l.1 .2 .3 .1M114.8 220.7l.4 1 .4-1M115.2 221.7l-.5 .5M118 220.7h.5M118.6 220.2l-.3 .1v.2v1.2"/>
<path d="M120.8 220.2v1.5l-.9-1.5v1.5M121.4 220.2v1.5M121.9 220.2v1.5M121.9 220.9h1M122.9 220.2v1.5M123.2 220.2l.6 1.5 .5-1.5M124.5 221.7l.5-1.5 .6 1.5M124.7 221.2h.7M126.6 220.2h1M126.6 223.3v43.4M127.1 220.2v1.5M127.9 220.9h.6"/>
<path d="M128.8 220.2h-.9v1.5h.9M130.1 220.6a.52 .52 0 0 0-.6-.4 .52 .52 0 0 0-.4 .6 .6 .6 0 0 0 .2 .8 .6 .6 0 0 0 .8-.1v-.2M130.7 220.9h.9M130.7 220.2v1.5M131.6 220.2v1.5M133.1 220.2v1.5l-1-1.5v1.5M133.9 220.3a.73 .73 0 0 1 .8 .5 .73 .73 0 0 1-.4 .9 .76 .76 0 0 1-.7-.6 .76 .76 0 0 1 .3-.8zM135.2 220.2v1.5h.8M136.5 220.3a.68 .68 0 0 1 .9 .6 .68 .68 0 0 1-.9 .7l-.2-.5v-.5zM138.8 220.6a.52 .52 0 0 0-.6-.4 .52 .52 0 0 0-.4 .6v.3a.51 .51 0 0 0 .5 .6 .51 .51 0 0 0 .5-.6h-.3M139.3 220.2v1.5M139.8 220.9h.6"/>
<path d="M140.7 220.2h-.9v1.5h.9M142 220.4l-.3-.2-.6 .2 .1 .4 .8 .3v.4a.59 .59 0 0 1-.9 0M142.6 221.5v.2zM145 220.2v1.5l-.9-1.5v1.5M146.8 220.7h.4M147 220.2v1.4l.3 .1M148.5 220.7h.4M148.7 220.2v1.4l.3 .1M151.6 220.9a.45 .45 0 0 1 .7 0 .45 .45 0 0 1 0 .6 .45 .45 0 0 1-.7 0M151.6 220.2v1.5M152.8 221.1h.8a.4 .4 0 0 0-.4-.4 .4 .4 0 0 0-.4 .4l.1 .4a.4 .4 0 0 0 .4 .2 .4 .4 0 0 0 .3-.2M155.7 220.9a.44 .44 0 0 0-.7 0l.6 .4 .1 .2a.44 .44 0 0 1-.7 0"/>
<path d="M157.5 220.2v1.5M158.8 220.9a.47 .47 0 0 0-.7-.1 .47 .47 0 0 0 0 .7 .47 .47 0 0 0 .7 0M158.8 220.2v1.5M161.5 220.7v1M162.1 220.7l-.4 .1-.2 .3M164 220.9a.45 .45 0 0 0-.6 0 .45 .45 0 0 0 0 .6 .45 .45 0 0 0 .6 0M165.8 220.9a.45 .45 0 0 1 .7 0 .45 .45 0 0 1 0 .6 .45 .45 0 0 1-.7 0M165.8 220.7v1.5M167.1 220.3h.1zM167.1 220.8v.9M167.6 221.1h.8a.45 .45 0 0 0-.6-.4 .45 .45 0 0 0-.1 .8l.1 .1a.38 .38 0 0 0 .6-.1M169.7 220.9a.47 .47 0 0 0-.7-.1 .47 .47 0 0 0 0 .7 .47 .47 0 0 0 .7 0"/>
<path d="M169.7 220.2v1.5M171 220.7h.4M171.2 220.2v1.4l.3 .1M174.9 220.9a.47 .47 0 0 0-.7-.1 .47 .47 0 0 0 0 .7 .47 .47 0 0 0 .7 0M174.9 220.7v1M175.4 221l.3-.3 .4 .1 .1 .9M175.4 220.7v1M176.5 220.7l.5 1 .4-1M177 221.7l-.5 .5M179.8 220.7h.5M180.1 220.2v1.4l.3 .1M180.8 221a.5 .5 0 0 1 .7-.2v.9"/>
<path d="M180.8 220.2v1.5M182 221.1h.9a.45 .45 0 0 0-.7-.4 .45 .45 0 0 0-.1 .8l.2 .1a.38 .38 0 0 0 .6-.1M183.4 220.7v1M183.9 220.7a.45 .45 0 0 0-.5 .4M185.9 220.9a.47 .47 0 0 0-.7-.1 .47 .47 0 0 0 0 .7 .47 .47 0 0 0 .7 0M187.6 221l.4-.3 .3 .1 .1 .9M187.6 220.7v1M189.7 220.9a.47 .47 0 0 0-.7-.1 .47 .47 0 0 0 0 .7 .47 .47 0 0 0 .7 0M190.1 221.1h.8a.45 .45 0 0 0-.6-.4 .45 .45 0 0 0-.1 .8l.1 .1a.38 .38 0 0 0 .6-.1M191.4 220.7v1M192 220.7a.45 .45 0 0 0-.6 .4M192.3 221l.4-.3 .3 .1 .1 .9"/>
<path d="M192.3 220.7v1M193.7 221.5v.2zM207.8 223.3v43.4M207.8 223.3h-132.9v43.4M7.7 252.9h200.1M19.6 252.9v13.8M32.7 252.9v13.8M74.9 248.4h132.9M74.9 243.7h132.9M74.9 257.5h132.9M155.7 257.5v4.7M178.1 257.5v4.7"/>
<path d="M189.4 252.9v4.6M7.7 262.2h200.1M7.7 266.7h132.9"/>
<circle cx="28.3" cy="35.5" r="2.48"/>
<circle cx="28.3" cy="35.5" r=".74"/>
<circle cx="26.7" cy="43.6" r=".95"/>
<circle cx="29.3" cy="40.9" r=".36"/>
<circle cx="29.8" cy="44.8" r=".91"/>
<circle cx="36.4" cy="144.7" r=".74"/>
<circle cx="36.4" cy="144.7" r=".32"/>
<circle cx="38.4" cy="142.8" r=".78"/>
<circle cx="38.4" cy="142.8" r=".36"/>
<circle cx="40.9" cy="144.7" r=".28"/>
<circle cx="46.3" cy="144.7" r=".74"/>
<circle cx="46.3" cy="144.7" r=".32"/>
<circle cx="68.9" cy="159.9" r=".74"/>
<circle cx="68.9" cy="159.9" r=".44"/>
<circle cx="80.8" cy="144.7" r="1.59"/>
<circle cx="80.8" cy="144.7" r=".36"/>
<circle cx="129" cy="178.9" r=".78"/>
<circle cx="129" cy="178.9" r=".36"/>
<circle cx="40.9" cy="198.6" r=".28"/>
<circle cx="75.4" cy="191.3" r="1.08"/>
<circle cx="75.4" cy="191.3" r=".44"/>
<circle cx="80.8" cy="198.6" r="1.59"/>
<circle cx="80.8" cy="198.6" r=".36"/>
<circle cx="126.9" cy="180.8" r=".74"/>
<circle cx="126.9" cy="180.8" r=".32"/>
<circle cx="131.5" cy="198.6" r=".28"/>
<circle cx="131.5" cy="180.8" r=".28"/>
<circle cx="136.8" cy="180.8" r=".74"/>
<circle cx="136.8" cy="180.8" r=".32"/>
<circle cx="170.9" cy="187.1" r=".74"/>
<circle cx="170.9" cy="187.1" r=".44"/>
<circle cx="187.2" cy="196.2" r=".87"/>
<circle cx="187.2" cy="196.2" r=".44"/>
<circle cx="196.1" cy="180.8" r="1.59"/>
<circle cx="196.1" cy="198.6" r="1.59"/>
<circle cx="196.1" cy="180.8" r=".36"/>
<circle cx="196.1" cy="198.6" r=".36"/>
<circle cx="109.7" cy="221.2" r=".48"/>
<circle cx="117.2" cy="221.2" r=".48"/>
<circle cx="146" cy="221.2" r=".48"/>
<circle cx="149.8" cy="221.2" r=".48"/>
<circle cx="156.6" cy="221.2" r=".48"/>
<circle cx="160.6" cy="221.2" r=".48"/>
<circle cx="164.9" cy="221.2" r=".48"/>
<circle cx="172.3" cy="221.2" r=".47"/>
<circle cx="179" cy="221.2" r=".48"/>
<circle cx="186.7" cy="221.2" r=".48"/>
</g>
<g fill="#000" stroke="#000" stroke-width=".2">
<path d="M28.9 50.9l1.3-.2v.4zM37.9 50.7l1.3 .2-1.3 .2zM39.2 50.9l1.3-.2v.4zM106.6 50.7l1.3 .2-1.3 .2zM116.8 56.2l.2 1.3h-.4zM23.8 66.5l.2 1.3h-.4zM77.5 67.2l1.2-.6-1 .9zM23.6 99.6h.4l-.2 1.3zM77.7 99.9l.4-.3 .6 1.2zM116.6 109.9h.4l-.2 1.3zM33.6 137.7l1.1-.7-.8 1zM37.1 146l1.1-.8-.7 1.1z"/>
<path d="M107.9 154.5l1.2-.7 .1 .4zM114.4 142.1l.2 1.2h-.5zM31 176.5l.9 .9-1.1-.6zM124.1 173.8l1.1-.7-.8 1zM204.2 178.1l.2 1.3h-.5zM203.9 176.9h.5l-.2 1.2zM204.2 162.7l.2 1.2h-.5zM28.8 183.8l.3-.2 .2 1.3zM114.1 199.2h.5l-.2 1.4zM203.9 199.2h.5l-.2 1.4z"/>
</g>
<g font-size="3.9">
<text x="80.3" y="229.9">ELECTRO HYDRAULIC</text>
<text x="80.4" y="234.5">SCISSOR LIFT</text>
</g>
<g font-size="3.6">
<text x="167.6" y="227">NIHVA TECHNOLOGIES</text>
<text x="172.9" y="231">PVT. LTD.</text>
<text x="192.8" y="231">PUNE</text>
</g>
<g font-size="3.2">
<text x="141.1" y="18.2">NOTE :</text>
<text x="140.9" y="25.9">1. CAPACITY : 3 TON</text>
<text x="141.2" y="29.8">2. COLOR : GOLDEN YELLOW ( RAL 1004 )</text>
<text x="141.2" y="33.6">3. MAX. HT LIMIT SWITCH.</text>
<text x="128.2" y="242.6">CLIENT - BAJAJ AUTO PVT .LTD</text>
<text x="128" y="251.7">SITE - AURANGABAD</text>
<text x="128.3" y="247.2">PROJECT -</text>
<text x="128.1" y="256.3">DWG. NO. : NIHVA/18-19/0134/R01</text>
<text x="190.7" y="256.3">REV : 01</text>
<text x="127.5" y="261">SCALE: NTS</text>
<text x="156.6" y="260.9">WT:</text>
<text x="179.5" y="261">SHEET: 01 OF 01</text>
</g>
<text font-size="2.8" x="82.5" y="226">: -</text>
<g font-size="2.7">
<text x="30.7" y="72.5">HYD.</text>
<text x="31.8" y="75.7">LIP</text>
<text x="53.8" y="77.5">HYD.</text>
<text x="50.9" y="81.6">LIFT CYL.</text>
<text x="95.3" y="93.3">SHEET</text>
<text x="95.6" y="90">CHEQ.</text>
<text x="22.4" y="149.8">HYD.</text>
<text x="119.4" y="149.8">ALL SIDE</text>
<text x="20.2" y="153.9">LIP CYL.</text>
<text x="119.2" y="153.9">SAFETY BELLOW</text>
<text x="14.7" y="162">5 H.P, 3PH</text>
<text x="19.9" y="165.2">AC</text>
<text x="11" y="171.7">WITH CONTROL</text>
<text x="12.2" y="168.4">POWER PACK</text>
<text x="16.9" y="174.9">PANEL</text>
<text x="175.9" y="233.7">Tel : 020 66304033</text>
<text x="97.1" y="238.5">SIGN</text>
<text x="115.2" y="238.4">DATE</text>
<text x="168.6" y="238.9">Website:- www.nihva.com</text>
<text x="172.8" y="236.3">Email:- info@nihva.com</text>
<text x="97.7" y="242.5">P.A</text>
<text x="113" y="242.4">25.09.2018</text>
<text x="97.7" y="247.1">R.D</text>
<text x="97.7" y="251.7">P.A</text>
<text x="113" y="251.6">02.10.2018</text>
<text x="113" y="247">25.09.2018</text>
<text x="33.6" y="257.4">2.SAFETY BELLOW ADD</text>
<text x="21.3" y="258.6">02.10.18</text>
<text x="33.4" y="260.8">1.NO OF SCISSOR CHANGE</text>
<text x="22.5" y="265.5">DATE</text>
<text x="33.5" y="265.4">REMARK</text>
</g>
<g font-size="2.4">
<text x="32.1" y="50.6">600</text>
<text x="70.9" y="50.6">4000</text>
<text x="23.5" y="86.3" transform="rotate(-90 23.5 86.3)">2000</text>
<text x="116.5" y="86.3" transform="rotate(-90 116.5 86.3)">3200</text>
<text x="114.1" y="174" transform="rotate(-90 114.1 174)">3300</text>
<text x="203.9" y="172.4" transform="rotate(-90 203.9 172.4)">900</text>
<text x="203.9" y="192.1" transform="rotate(-90 203.9 192.1)">1300</text>
<text x="75.8" y="242.4">DRAWN</text>
<text x="75.7" y="246.5">CHECK</text>
<text x="75.8" y="251.7">REV.</text>
<text x="75.8" y="256.2">APPROVAL</text>
<text x="11.2" y="258.5">R01</text>
<text x="8.4" y="264.9">REV NO</text>
</g>
<g font-size="2.2">
<text x="75.9" y="259.9">If any queries contact : projects@nihva.com</text>
<text x="87.1" y="265.2">ALL DIMENSION ARE IN mm</text>
</g>
<text font-size="2.1" x="75.9" y="226">TITLE</text>
</svg>
